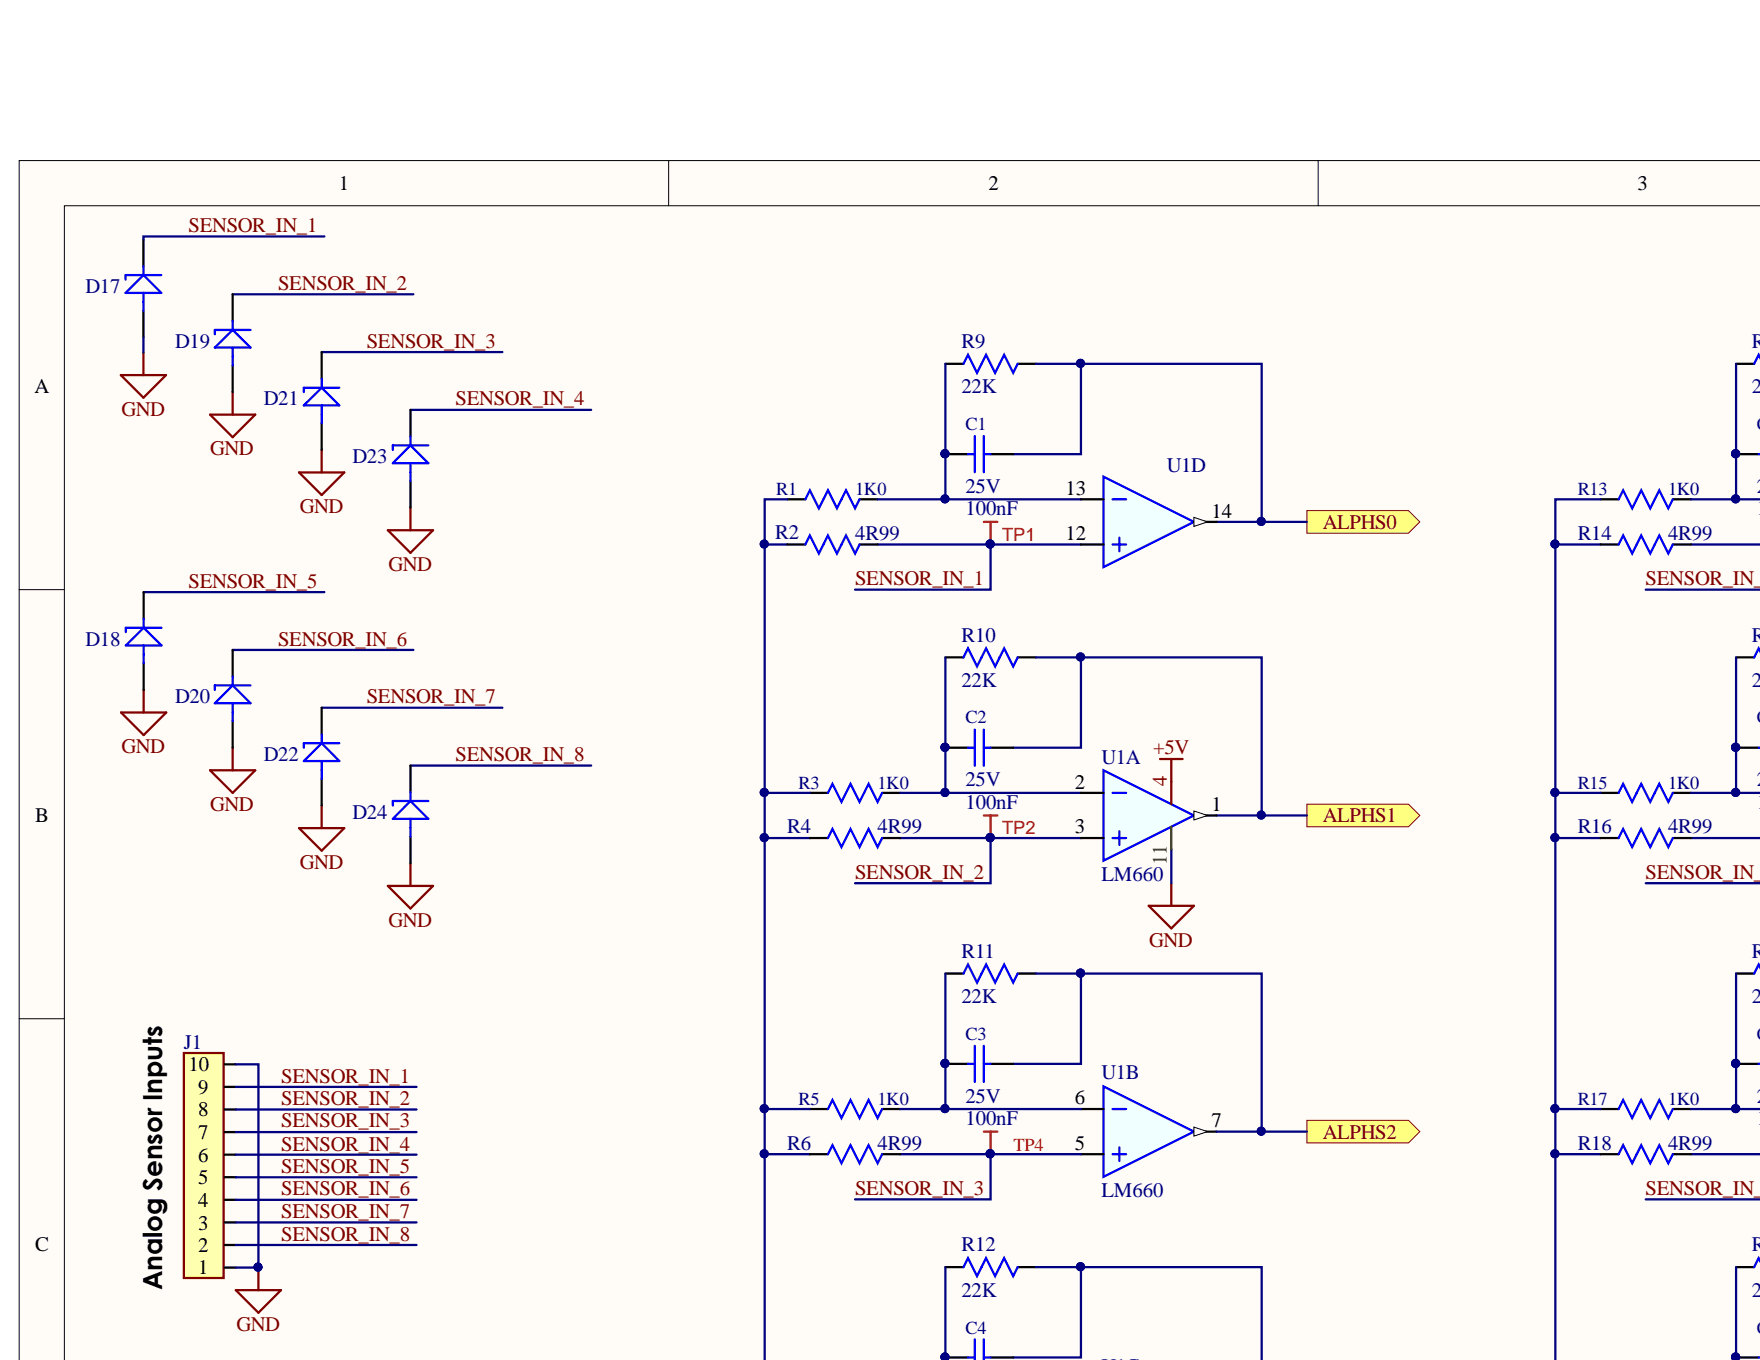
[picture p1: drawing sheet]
<svg xmlns="http://www.w3.org/2000/svg" width="186mm" height="144mm" viewBox="0 0 186 144" stroke-linecap="round" stroke-linejoin="round" font-family="sans-serif">
<g fill="#fffcf8" stroke="#000" stroke-width=".11">
<path d="M2 17h184.3v127h-184.3z"/>
<path d="M6.8 21.8h179.5v122.2h-179.5z"/>
</g>
<path d="M70.8 17v4.8M139.5 17v4.8M2 62.4h4.8M2 107.8h4.8" fill="none" stroke="#000" stroke-width=".11"/>
<path d="M116.8 115l9.6 4.8-9.6 4.7z" fill="#f0ffff"/>
<path d="M116.8 115l9.6 4.8-9.6 4.7z" fill="none" stroke="#00f" stroke-width=".24"/>
<path d="M114.4 117.4h2.4M126.4 119.8h2.3M114.4 122.2h2.4" fill="none" stroke="#000" stroke-width=".24"/>
<path d="M126.4 119.3l1.4 .5-1.4 .4z" fill="#fffcf8"/>
<path d="M126.4 119.3l1.4 .5-1.4 .4z" fill="none" stroke="#000" stroke-width=".11"/>
<path d="M117.7 117.4h1.5M117.7 122.2h1.5M118.5 121.4v1.5" fill="none" stroke="#00f" stroke-width=".24"/>
<g fill="#ffff80" stroke="#800000" stroke-width=".11">
<path d="M138.3 85.1h10.8l1.2 1.2-1.2 1.2h-10.8z" fill-rule="evenodd"/>
<path d="M138.3 118.6h10.8l1.2 1.2-1.2 1.2h-10.8z" fill-rule="evenodd"/>
<path d="M138.3 54h10.8l1.2 1.2-1.2 1.2h-10.8z" fill-rule="evenodd"/>
</g>
<path d="M121.6 95.9h4.8l-2.4 2.4zM122.8 80.3h2.4M124 80.3v2.4M124 93.5v2.4M25 136.5h4.7l-2.4 2.4zM27.3 134.2v2.3" fill="none" stroke="#800000" stroke-width=".24"/>
<g fill="#000080" stroke="#000080" stroke-width=".11">
<circle cx="27.3" cy="134.1" r=".43"/>
<circle cx="104.8" cy="57.6" r=".43"/>
<circle cx="104.8" cy="88.6" r=".43"/>
<circle cx="104.8" cy="122.1" r=".43"/>
</g>
<path d="M104.1 55.2h1.5M104.8 55.2v2.4M104.1 86.3h1.5M104.8 86.3v2.4M104.1 119.8h1.5M104.8 119.8v2.4" fill="none" stroke="#f00" stroke-width=".24"/>
<path d="M83.3 52.8h1.9M91 52.8h1.9M169.4 52.8h1.9M177 52.8h2M85.7 83.9h1.9M93.4 83.9h1.9M169.4 83.9h1.9M177 83.9h2M85.7 117.4h1.9M93.4 117.4h1.9M169.4 117.4h1.9M177 117.4h2" fill="none" stroke="#000" stroke-width=".24"/>
<path d="M85.2 52.8l.5-.9 1 1.9 .9-1.9 1 1.9 .9-1.9 1 1.9 .5-1M171.3 52.8l.5-.9 .9 1.9 1-1.9 1 1.9 .9-1.9 1 1.9 .4-1M87.6 83.9l.5-.9 1 1.9 .9-1.9 1 1.9 .9-1.9 1 1.9 .5-1M171.3 83.9l.5-.9 .9 1.9 1-1.9 1 1.9 .9-1.9 1 1.9 .4-1M87.6 117.4l.5-1 1 1.9 .9-1.9 1 1.9 .9-1.9 1 1.9 .5-.9M171.3 117.4l.5-1 .9 1.9 1-1.9 1 1.9 .9-1.9 1 1.9 .4-.9" fill="none" stroke="#00f" stroke-width=".24"/>
<path d="M19.5 111.4h4.2v23.9h-4.2z" fill="#ffffb0" stroke="#800000" stroke-width=".24"/>
<g fill="none" stroke="#000" stroke-width=".24">
<path d="M15.2 25.4v2.8M15.2 32.9v2.8M100.1 38.5h1.9M107.7 38.5h1.9M183.7 38.5h1.9M100.1 69.6h1.9M107.7 69.6h1.9M183.7 69.6h1.9M23.8 119.8h1.2M23.8 117.4h1.2M23.8 115h1.2M23.8 112.6h1.2"/>
<path d="M100.1 103h1.9M107.7 103h1.9M183.7 103h1.9M23.8 134.2h1.2M23.8 131.8h1.2M23.8 129.4h1.2M23.8 127h1.2M23.8 124.6h1.2M23.8 122.2h1.2M100.1 134.1h1.9M107.7 134.1h1.9M183.7 134.1h1.9"/>
</g>
<path d="M13.3 31l1.9-1.9 1.9 1.9zM15.2 28.2v.9M15.2 31v1.9M17.1 29.1h-3.8v.5M102 38.5l.4-1 1 2 1-2 .9 2 1-2 .9 2 .5-1M186.3 37.9l-.2-.4-.5 1M102 69.6l.4-1 1 1.9 1-1.9 .9 1.9 1-1.9 .9 1.9 .5-.9M186.3 69l-.2-.4-.5 1M102 103l.4-.9 1 1.9 1-1.9 .9 1.9 1-1.9 .9 1.9 .5-1M186.3 102.5l-.2-.4-.5 .9M102 134.1l.4-1 1 2 1-2 .9 2 1-2 .9 2 .5-1M186.3 133.5l-.2-.4-.5 1" fill="none" stroke="#00f" stroke-width=".24"/>
<g fill="none" stroke="#800000" stroke-width=".24">
<path d="M12.8 39.7h4.8l-2.4 2.4zM15.2 37.3v2.4M22.2 43.9h4.8l-2.4 2.4zM24.6 41.5v2.4M31.7 50h4.7l-2.4 2.4zM34 47.6v2.4M41 56.1h4.8l-2.4 2.4zM43.4 53.7v2.4M12.8 75.4h4.8l-2.4 2.4zM15.2 73v2.4M24.6 79.1v2.4M22.2 81.5h4.8l-2.4 2.4z"/>
<path d="M31.7 87.6h4.7l-2.4 2.4zM34 85.3v2.3M41 93.8h4.8l-2.4 2.4zM43.4 91.4v2.4"/>
</g>
<g fill="none" stroke="#000080" stroke-width=".24">
<path d="M24.6 31.1h19.2M34 37.3h19.2M100.1 38.5v14.3M109.6 38.5h4.8M43.4 43.4h19.2M80.9 57.6h2.4M83.3 52.8h-2.4v91.2M92.9 52.8h21.5M92.9 57.6h11.9M107.2 48.1h7.2v-9.6h19.1v16.7M114.4 57.6h-9.6v4.8h-14.3M128.7 55.2h9.6"/>
<path d="M164.6 57.6h4.8M169.4 52.8h-4.8v91.2M179 52.8h7.3M179 57.6h7.3M15.2 62.7h19.1M24.6 68.8h19.2M34 74.9h19.2M100.1 69.6v14.3M107.2 79.1h7.2v-9.5h19.1v16.7M109.6 69.6h4.8M174.2 62.4h12.1M183.7 69.6v14.3"/>
<path d="M43.4 81h19.2M80.9 88.7h4.8M80.9 83.9h4.8M95.3 83.9h19.1M95.3 88.7h9.5M114.4 88.7h-9.6v4.8h-14.3M124 89.9v3.6M128.7 86.3h9.6M164.6 88.7h4.8M164.6 83.9h4.8M174.2 93.5h12.1M179 83.9h7.3"/>
<path d="M179 88.7h7.3M25 112.6h2.3v21.6h-2.3M25 115h19.1M25 117.4h19.1M25 119.8h19.1M80.9 117.4h4.8M95.3 117.4h19.1M100.1 103v14.4M109.6 103h4.8M114.4 103v9.6h-7.2M114.4 103h19.1v16.8M128.7 119.8h9.6"/>
<path d="M164.6 117.4h4.8M179 117.4h7.3M183.7 103v14.4M25 122.2h19.1M25 124.6h19.1M25 127h19.1M25 131.8h19.1M25 129.4h19.1M80.9 122.2h4.8M95.3 122.2h9.5M100.1 134.1v9.9M109.6 134.1h23.9v9.9"/>
<path d="M114.4 134.1v9.6h-7.2M114.4 122.2h-9.6v4.7h-14.3M164.6 122.2h4.8M174.2 126.9h12.1M179 122.2h7.3M183.7 134.1v9.9"/>
</g>
<g fill="#000080" stroke="#000080" stroke-width=".11">
<circle cx="183.7" cy="143.6" r=".43"/>
<circle cx="183.7" cy="112.5" r=".43"/>
<circle cx="183.7" cy="117.3" r=".43"/>
<circle cx="183.7" cy="79.1" r=".43"/>
<circle cx="183.7" cy="83.9" r=".43"/>
<circle cx="100" cy="143.6" r=".43"/>
<circle cx="100" cy="112.5" r=".43"/>
<circle cx="100" cy="117.3" r=".43"/>
<circle cx="100" cy="79.1" r=".43"/>
<circle cx="100" cy="83.9" r=".43"/>
<circle cx="100" cy="48" r=".43"/>
<circle cx="100" cy="52.8" r=".43"/>
<circle cx="114.4" cy="134.1" r=".43"/>
<circle cx="114.4" cy="103" r=".43"/>
<circle cx="27.3" cy="134.1" r=".43"/>
<circle cx="104.8" cy="88.6" r=".43"/>
<circle cx="104.8" cy="122.1" r=".43"/>
<circle cx="114.4" cy="38.5" r=".43"/>
<circle cx="133.5" cy="55.2" r=".43"/>
<circle cx="114.4" cy="69.5" r=".43"/>
<circle cx="133.5" cy="86.3" r=".43"/>
<circle cx="133.5" cy="119.7" r=".43"/>
<circle cx="80.9" cy="83.9" r=".43"/>
<circle cx="80.9" cy="88.6" r=".43"/>
<circle cx="80.9" cy="117.3" r=".43"/>
<circle cx="80.9" cy="122.1" r=".43"/>
<circle cx="164.6" cy="57.6" r=".43"/>
<circle cx="164.6" cy="83.9" r=".43"/>
<circle cx="164.6" cy="88.6" r=".43"/>
<circle cx="164.6" cy="117.3" r=".43"/>
<circle cx="164.6" cy="122.1" r=".43"/>
<circle cx="104.8" cy="57.6" r=".43"/>
<circle cx="183.7" cy="52.8" r=".43"/>
<circle cx="80.9" cy="57.6" r=".43"/>
</g>
<path d="M116.8 50.5l9.6 4.7-9.6 4.8z" fill="#f0ffff"/>
<path d="M116.8 50.5l9.6 4.7-9.6 4.8z" fill="none" stroke="#00f" stroke-width=".24"/>
<path d="M114.4 52.8h2.4M114.4 57.6h2.4M126.4 55.2h2.3" fill="none" stroke="#000" stroke-width=".24"/>
<path d="M126.4 54.8l1.4 .4-1.4 .5z" fill="#fffcf8"/>
<path d="M126.4 54.8l1.4 .4-1.4 .5z" fill="none" stroke="#000" stroke-width=".11"/>
<path d="M117.7 57.6h1.5M117.7 52.8h1.5M118.5 56.9v1.4" fill="none" stroke="#00f" stroke-width=".24"/>
<path d="M116.8 81.5l9.6 4.8-9.6 4.8z" fill="#f0ffff"/>
<path d="M116.8 81.5l9.6 4.8-9.6 4.8z" fill="none" stroke="#00f" stroke-width=".24"/>
<path d="M114.4 83.9h2.4M114.4 88.7h2.4M126.4 86.3h2.3" fill="none" stroke="#000" stroke-width=".24"/>
<path d="M124 87.5v2.4" fill="none" stroke="#008000" stroke-width=".24"/>
<path d="M124 82.7v2.4" fill="none" stroke="#800000" stroke-width=".24"/>
<path d="M126.4 85.8l1.4 .5-1.4 .5z" fill="#fffcf8"/>
<path d="M126.4 85.8l1.4 .5-1.4 .5z" fill="none" stroke="#000" stroke-width=".11"/>
<g fill="none" stroke="#00f" stroke-width=".24">
<path d="M22.7 36.8l1.9-1.9 1.9 1.9zM24.6 34v.9M24.6 36.8v1.9M26.5 34.9h-3.8v.5M32.2 42.9l1.8-1.9 1.9 1.9zM34 40.1v.9M34 42.9v1.9M35.9 41h-3.7v.5M43.4 46.2v.9M43.4 49v1.9M43.4 47.1l1.9 1.9h-3.7zM45.3 47.1h-3.7v.5"/>
<path d="M85.2 57.6l.5-.9 1 1.9 .9-1.9 1 1.9 .9-1.9 1 1.9 .5-1M102.4 48.1h.8M103.2 46.2v3.8M104.1 48.1h.7M104.1 46.2v3.8M171.3 57.6l.5-.9 .9 1.9 1-1.9 1 1.9 .9-1.9 1 1.9 .4-1M186.1 48.1h.2M13.3 68.3l1.9-1.9 1.9 1.9zM15.2 65.5v.9M15.2 68.3v1.9M17.1 66.4h-3.8v.5M22.7 74.4l1.9-1.9 1.9 1.9z"/>
<path d="M24.6 71.6v.9M24.6 74.4v1.9M26.5 72.5h-3.8v.5M34 77.7v1M35.9 78.7h-3.7v.4M102.4 79.1h.8M103.2 77.2v3.8M104.1 77.2v3.8M104.1 79.1h.7M186.1 79.1h.2M32.2 80.5l1.8-1.8 1.9 1.8zM34 80.5v1.9"/>
<path d="M43.4 83.8v1M43.4 86.7v1.9M43.4 84.8l1.9 1.9h-3.7zM45.3 84.8h-3.7v.5M87.6 88.7l.5-1 1 2 .9-2 1 2 .9-2 1 2 .5-1M117.7 88.7h1.5M117.7 83.9h1.5M118.5 88v1.4M171.3 88.7l.5-1 .9 2 1-2 1 2 .9-2 1 2 .4-1M102.4 112.6h.8M103.2 110.7v3.8M104.1 110.7v3.8"/>
<path d="M104.1 112.6h.7M186.1 112.6h.2M87.6 122.2l.5-1 1 1.9 .9-1.9 1 1.9 .9-1.9 1 1.9 .5-.9M171.3 122.2l.5-1 .9 1.9 1-1.9 1 1.9 .9-1.9 1 1.9 .4-.9M102.4 143.7h.8M103.2 141.8v2.2M104.1 141.8v2.2M104.1 143.7h.7M186.1 143.7h.2"/>
</g>
<g fill="none" stroke="#000" stroke-width=".24">
<path d="M24.6 31.1v2.9M24.6 38.7v2.8M34 37.3v2.8M34 44.8v2.8M43.4 43.4v2.8M43.4 50.9v2.8M83.3 57.6h1.9M91 57.6h1.9M100.1 48.1h2.3M104.8 48.1h2.4M169.4 57.6h1.9M177 57.6h2"/>
<path d="M183.7 48.1h2.4M15.2 62.7v2.8M15.2 70.2v2.8M24.6 68.8v2.8M24.6 76.3v2.8M34 74.9v2.8M100.1 79.1h2.3M104.8 79.1h2.4M183.7 79.1h2.4M34 82.4v2.9M43.4 81v2.8M43.4 88.6v2.8"/>
<path d="M85.7 88.7h1.9M93.4 88.7h1.9M169.4 88.7h1.9M177 88.7h2M100.1 112.6h2.3M104.8 112.6h2.4M183.7 112.6h2.4M85.7 122.2h1.9M93.4 122.2h1.9M169.4 122.2h1.9M177 122.2h2M100.1 143.7h2.3"/>
<path d="M104.8 143.7h2.4M183.7 143.7h2.4"/>
</g>
<path d="M15.2 35.7v1.6M34.3 25h-19.1v.4M183.7 38.5v14.3" fill="none" stroke="#000080" stroke-width=".24"/>
<g fill="#000080" stroke="#000080" stroke-width=".11">
<circle cx="183.7" cy="48" r=".43"/>
<circle cx="183.7" cy="52.8" r=".43"/>
<circle cx="100" cy="48" r=".43"/>
<circle cx="100" cy="79.1" r=".43"/>
<circle cx="100" cy="112.5" r=".43"/>
<circle cx="100" cy="143.6" r=".43"/>
<circle cx="183.7" cy="79.1" r=".43"/>
<circle cx="183.7" cy="112.5" r=".43"/>
<circle cx="183.7" cy="143.6" r=".43"/>
</g>
<text font-size="2.8" x="17.2" y="136.6" transform="rotate(-90 17.2 136.6)">Analog Sensor Inputs</text>
<g font-size="2.2">
<text x="35.9" y="20.1">1</text>
<text x="104.6" y="20.1">2</text>
<text x="173.3" y="20.1">3</text>
<text x="3.6" y="41.6">A</text>
<text x="112.8" y="52.3">13</text>
<text x="112.8" y="57.2">12</text>
<text x="128.2" y="54.8">14</text>
<text x="113.8" y="83.5">2</text>
<text x="3.7" y="87">B</text>
<text x="113.8" y="88.2">3</text>
<text x="128.2" y="85.8">1</text>
<text x="20" y="113.4">10</text>
<text x="21" y="118.1">8</text>
<text x="21" y="115.8">9</text>
<text x="113.8" y="116.9">6</text>
<text x="128.2" y="119.3">7</text>
<text x="21" y="125.3">5</text>
<text x="21" y="123">6</text>
<text x="21" y="120.6">7</text>
<text x="113.8" y="121.7">5</text>
<text x="21" y="130.1">3</text>
<text x="21" y="127.7">4</text>
<text x="3.7" y="132.4">C</text>
<text x="21" y="134.9">1</text>
<text x="21" y="132.5">2</text>
</g>
<g font-size="2.2" fill="#800000">
<text x="20" y="24.5">SENSOR_IN_1</text>
<text x="29.4" y="30.7">SENSOR_IN_2</text>
<text x="38.8" y="36.8">SENSOR_IN_3</text>
<text x="12.9" y="44">GND</text>
<text x="48.2" y="42.9">SENSOR_IN_4</text>
<text x="22.2" y="48.2">GND</text>
<text x="31.7" y="54.3">GND</text>
<text x="140" y="56">ALPHS0</text>
<text x="20" y="62.2">SENSOR_IN_5</text>
<text x="41.1" y="60.5">GND</text>
<text x="90.5" y="61.9">SENSOR_IN_1</text>
<text x="174.2" y="61.9">SENSOR_IN_5</text>
<text x="29.4" y="68.3">SENSOR_IN_6</text>
<text x="38.8" y="74.4">SENSOR_IN_7</text>
<text x="12.9" y="79.7">GND</text>
<text x="48.2" y="80.6">SENSOR_IN_8</text>
<text x="122.1" y="79.8">+5V</text>
<text x="123.5" y="83.2" transform="rotate(-90 123.5 83.2)">4</text>
<text x="22.2" y="85.8">GND</text>
<text x="140" y="87">ALPHS1</text>
<text x="31.7" y="91.9">GND</text>
<text x="90.5" y="93">SENSOR_IN_2</text>
<text x="174.2" y="93">SENSOR_IN_6</text>
<text x="41.1" y="98.1">GND</text>
<text x="121.6" y="100.2">GND</text>
<text x="29.8" y="114.6">SENSOR_IN_1</text>
<text x="29.8" y="117">SENSOR_IN_2</text>
<text x="29.8" y="119.3">SENSOR_IN_3</text>
<text x="29.8" y="121.8">SENSOR_IN_4</text>
<text x="29.8" y="124.1">SENSOR_IN_5</text>
<text x="140" y="120.5">ALPHS2</text>
<text x="29.8" y="126.5">SENSOR_IN_6</text>
<text x="29.8" y="128.9">SENSOR_IN_7</text>
<text x="29.8" y="131.3">SENSOR_IN_8</text>
<text x="90.5" y="126.5">SENSOR_IN_3</text>
<text x="174.2" y="126.5">SENSOR_IN_7</text>
<text x="25" y="140.9">GND</text>
</g>
<g font-size="2.2" fill="#000080">
<text x="9.1" y="31">D17</text>
<text x="18.5" y="36.8">D19</text>
<text x="101.8" y="36.9">R9</text>
<text x="101.8" y="41.6">22K</text>
<text x="185.4" y="36.9">R</text>
<text x="185.4" y="41.6">22</text>
<text x="27.9" y="42.9">D21</text>
<text x="37.3" y="49">D23</text>
<text x="102.2" y="52.2">25V</text>
<text x="123.5" y="50">U1D</text>
<text x="185.9" y="52.2">25</text>
<text x="82" y="57">R2</text>
<text x="90.5" y="57.2">4R99</text>
<text x="102.2" y="54.5">100nF</text>
<text x="167" y="57.2">R14</text>
<text x="176.5" y="57.2">4R99</text>
<text x="185.9" y="54.5">10</text>
<text x="9.1" y="68.3">D18</text>
<text x="101.8" y="67.9">R10</text>
<text x="185.4" y="67.9">R</text>
<text x="18.5" y="74.4">D20</text>
<text x="101.8" y="72.7">22K</text>
<text x="185.4" y="72.7">22</text>
<text x="27.9" y="80.6">D22</text>
<text x="102.2" y="83.2">25V</text>
<text x="116.6" y="80.8">U1A</text>
<text x="185.9" y="83.2">25</text>
<text x="37.3" y="86.7">D24</text>
<text x="83.3" y="88.2">R4</text>
<text x="92.9" y="88.2">4R99</text>
<text x="102.2" y="85.6">100nF</text>
<text x="167" y="88.2">R16</text>
<text x="176.5" y="88.2">4R99</text>
<text x="185.9" y="85.6">10</text>
<text x="116.6" y="93.3">LM660</text>
<text x="101.8" y="101.4">R11</text>
<text x="185.4" y="101.4">R</text>
<text x="101.8" y="106.1">22K</text>
<text x="185.4" y="106.1">22</text>
<text x="19.5" y="111">J1</text>
<text x="102.2" y="116.7">25V</text>
<text x="102.2" y="119.1">100nF</text>
<text x="116.6" y="114.2">U1B</text>
<text x="185.9" y="116.7">25</text>
<text x="185.9" y="119.1">10</text>
<text x="83.3" y="121.7">R6</text>
<text x="92.9" y="121.7">4R99</text>
<text x="167" y="121.7">R18</text>
<text x="176.5" y="121.7">4R99</text>
<text x="116.6" y="126.7">LM660</text>
<text x="101.8" y="132.4">R12</text>
<text x="101.8" y="137.2">22K</text>
<text x="185.4" y="132.4">R</text>
<text x="185.4" y="137.2">22</text>
</g>
<text font-size="2.2" fill="#008000" x="123.5" y="91.5" transform="rotate(-90 123.5 91.5)">11</text>
<g font-size="1.9" fill="#000080">
<text x="102.2" y="45.5">C1</text>
<text x="185.9" y="45.5">C5</text>
<text x="82.1" y="52.4">R1</text>
<text x="90.5" y="52.4">1K0</text>
<text x="167" y="52.4">R13</text>
<text x="176.5" y="52.4">1K0</text>
<text x="102.2" y="76.5">C2</text>
<text x="185.9" y="76.5">C6</text>
<text x="84.5" y="83.5">R3</text>
<text x="92.9" y="83.5">1K0</text>
<text x="167" y="83.5">R15</text>
<text x="176.5" y="83.5">1K0</text>
<text x="102.2" y="110">C3</text>
<text x="185.9" y="110">C7</text>
<text x="84.5" y="117">R5</text>
<text x="92.9" y="117">1K0</text>
<text x="167" y="117">R17</text>
<text x="176.5" y="117">1K0</text>
<text x="102.2" y="141.1">C4</text>
<text x="185.9" y="141.1">C8</text>
</g>
<g font-size="1.9" fill="#f00">
<text x="106.1" y="57.3">TP1</text>
<text x="106.1" y="88.3">TP2</text>
<text x="107.3" y="121.8">TP4</text>
</g>
</svg>
